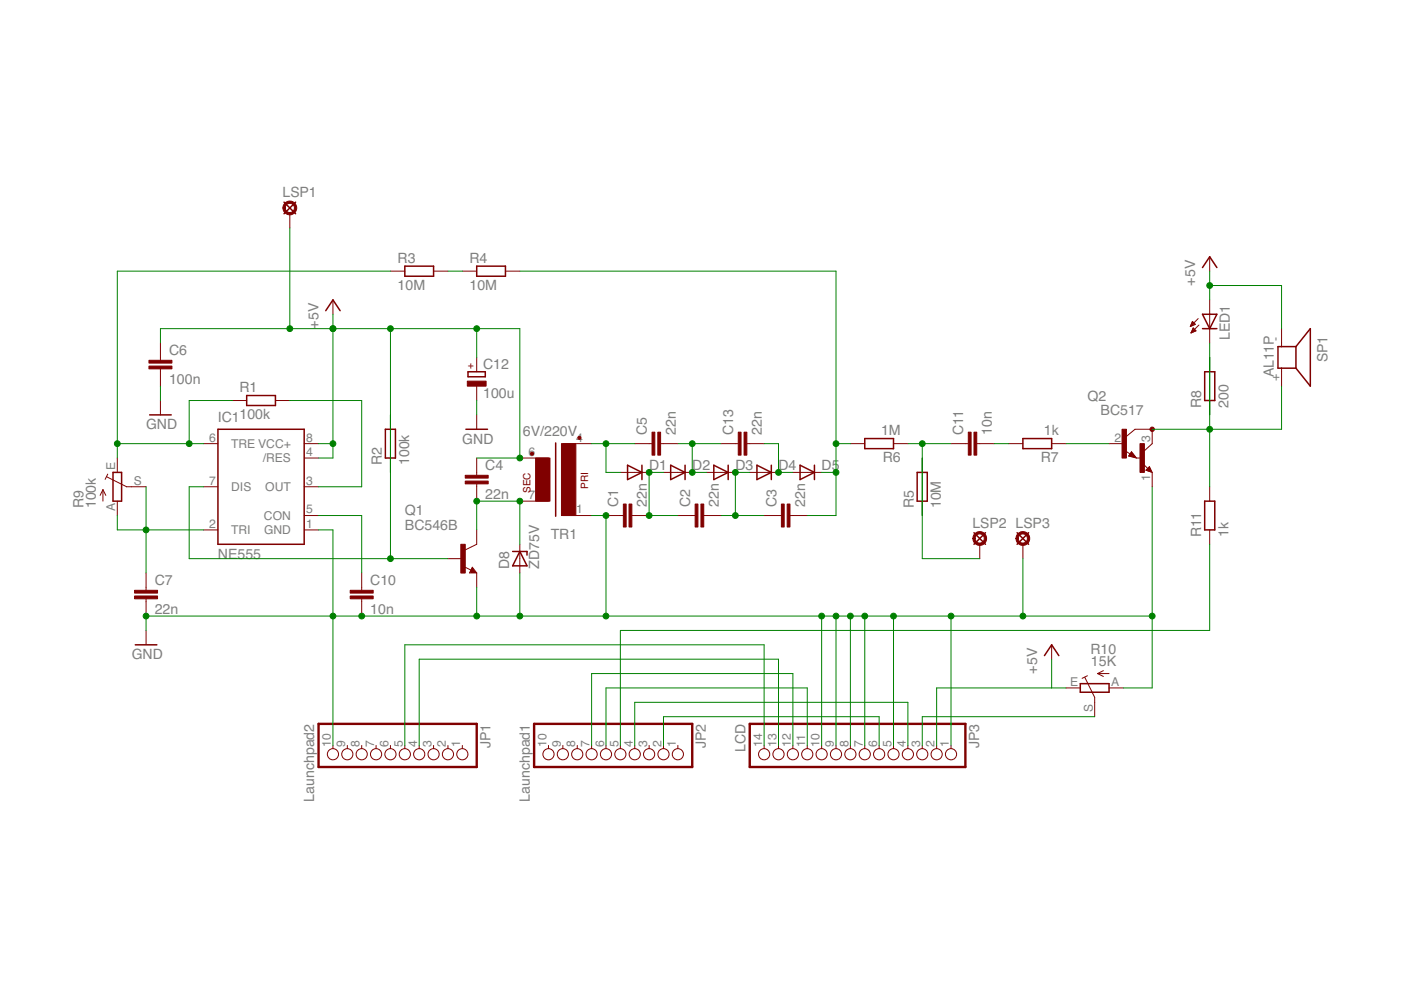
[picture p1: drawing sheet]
<svg xmlns="http://www.w3.org/2000/svg" width="297mm" height="210mm" viewBox="0 0 297 210" stroke-linecap="round" stroke-linejoin="round" font-family="sans-serif">
<g fill="#800000" stroke="#800000" stroke-width=".21">
<path d="M43.2 94.1h3z"/>
<path d="M64.5 103.2h3z"/>
<path d="M43.2 103.2h3z"/>
<path d="M43.2 112.4h3z"/>
<path d="M64.5 94.1h3z"/>
<path d="M64.5 112.4h3z"/>
<path d="M64.5 109.3h3z"/>
<path d="M64.5 97.1h3z"/>
<path d="M131.5 100.2h3.1z"/>
<path d="M134.6 100.2h3z"/>
<path d="M140.7 100.2h3z"/>
<path d="M143.7 100.2h3.1z"/>
<path d="M149.8 100.2h3.1z"/>
<path d="M152.9 100.2h3z"/>
<path d="M159 100.2h3z"/>
<path d="M162 100.2h3.1z"/>
<path d="M168.1 100.2h3.1z"/>
<path d="M171.2 100.2h3z"/>
<path d="M110.2 118.4v3.1z"/>
<path d="M110.2 115.4v3z"/>
<path d="M95 118.4h3z"/>
<path d="M101.1 121.5v3z"/>
<path d="M101.1 112.4v3z"/>
<path d="M98.6 116.6l2.5-1.2z"/>
<path d="M100.1 120.3l1 1.2z"/>
<path d="M99.5 121.5h1.6z"/>
<path d="M100.1 120.3l-.6 1.2z"/>
<path d="M98.4 120.1l1.5 .8z"/>
<path d="M128.5 109.3h3z"/>
<path d="M134.6 109.3h3z"/>
<path d="M134 109.3h.6z"/>
<path d="M131.5 109.3h.6z"/>
<path d="M143.7 109.3h3.1z"/>
<path d="M149.8 109.3h3.1z"/>
<path d="M149.2 109.3h.6z"/>
<path d="M146.8 109.3h.6z"/>
<path d="M162 109.3h3.1z"/>
<path d="M168.1 109.3h3.1z"/>
<path d="M167.5 109.3h.6z"/>
<path d="M165.1 109.3h.6z"/>
<path d="M101.1 97.1v3.1z"/>
<path d="M101.1 103.2v3.1z"/>
<path d="M101.1 102.6v.6z"/>
<path d="M101.1 100.2v.6z"/>
<path d="M134.6 94.1h3z"/>
<path d="M140.7 94.1h3z"/>
<path d="M140.1 94.1h.6z"/>
<path d="M137.6 94.1h.6z"/>
<path d="M34 72.7v3.1z"/>
<path d="M34 78.8v3.1z"/>
<path d="M34 78.2v.6z"/>
<path d="M34 75.8v.6z"/>
<path d="M31 121.5v3z"/>
<path d="M31 127.6v3z"/>
<path d="M31 127v.6z"/>
<path d="M31 124.5v.6z"/>
<path d="M76.7 121.5v3z"/>
<path d="M76.7 127.6v3z"/>
<path d="M76.7 127v.6z"/>
<path d="M76.7 124.5v.6z"/>
<path d="M201.6 94.1h3.1z"/>
<path d="M207.7 94.1h3.1z"/>
<path d="M204.7 94.1h.6z"/>
<path d="M207.1 94.1h.6z"/>
<path d="M58.4 84.9h3z"/>
<path d="M49.3 84.9h3z"/>
<path d="M82.8 88v3z"/>
<path d="M82.8 97.1v3.1z"/>
<path d="M91.9 57.5h3.1z"/>
<path d="M82.8 57.5h3z"/>
<path d="M107.2 57.5h3z"/>
<path d="M98 57.5h3.1z"/>
<path d="M195.5 97.1v3.1z"/>
<path d="M195.5 106.3v3z"/>
<path d="M180.3 94.1h3z"/>
<path d="M189.4 94.1h3.1z"/>
<path d="M213.8 94.1h3.1z"/>
<path d="M223 94.1h3z"/>
<path d="M256.5 75.8v3z"/>
<path d="M256.5 84.9v3.1z"/>
<path d="M24.9 106.3v3z"/>
<path d="M24.9 97.1v3.1z"/>
<path d="M27.9 103.2h3.1z"/>
<path d="M26.9 103.2h1z"/>
<path d="M22.6 101.1l4.3 2.1z"/>
<path d="M21.8 103.8v2.5z"/>
<path d="M21.8 103.8l-.6 1.2z"/>
<path d="M21.8 103.8l.6 1.2z"/>
<path d="M22.8 100.5l-.5 1.1z"/>
<path d="M119.3 109.3h6.1z"/>
<path d="M119.3 94.1h6.1z"/>
<path d="M110.2 97.1h6.1z"/>
<path d="M110.2 106.3h6.1z"/>
<path d="M271.7 78.8v3.1z"/>
<path d="M271.7 69.7v3z"/>
<path d="M271.7 78.1v.7z"/>
<path d="M271.7 72.7v.8z"/>
<path d="M98 158.1v.6z"/>
<path d="M95 158.1v.6z"/>
<path d="M91.9 158.1v.6z"/>
<path d="M88.9 158.1v.6z"/>
<path d="M85.8 158.1v.6z"/>
<path d="M82.8 158.1v.6z"/>
<path d="M79.7 158.1v.6z"/>
<path d="M76.7 158.1v.6z"/>
<path d="M73.6 158.1v.6z"/>
<path d="M70.6 158.1v.6z"/>
<path d="M143.7 158.1v.6z"/>
<path d="M140.7 158.1v.6z"/>
<path d="M137.6 158.1v.6z"/>
<path d="M134.6 158.1v.6z"/>
<path d="M131.5 158.1v.6z"/>
<path d="M128.5 158.1v.6z"/>
<path d="M125.4 158.1v.6z"/>
<path d="M122.4 158.1v.6z"/>
<path d="M119.3 158.1v.6z"/>
<path d="M116.3 158.1v.6z"/>
<path d="M201.6 158.1v.6z"/>
<path d="M198.6 158.1v.6z"/>
<path d="M195.5 158.1v.6z"/>
<path d="M192.5 158.1v.6z"/>
<path d="M189.4 158.1v.6z"/>
<path d="M186.4 158.1v.6z"/>
<path d="M183.3 158.1v.6z"/>
<path d="M180.3 158.1v.6z"/>
<path d="M177.2 158.1v.6z"/>
<path d="M174.2 158.1v.6z"/>
<path d="M171.2 158.1v.6z"/>
<path d="M168.1 158.1v.6z"/>
<path d="M165.1 158.1v.6z"/>
<path d="M162 158.1v.6z"/>
<path d="M235.1 145.9h3.1z"/>
<path d="M226 145.9h3z"/>
<path d="M232.1 148.9v3.1z"/>
<path d="M232.1 147.8v1.1z"/>
<path d="M230 143.6l2.1 4.2z"/>
<path d="M232.7 142.8h2.4z"/>
<path d="M232.7 142.8l1.2-.6z"/>
<path d="M232.7 142.8l1.2 .6z"/>
<path d="M229.4 143.8l1.1-.5z"/>
<path d="M256.5 103.2v3.1z"/>
<path d="M256.5 112.4v3z"/>
<path d="M31 133.7v3z"/>
<path d="M70.6 63.6v3z"/>
<path d="M34 84.9v3.1z"/>
<path d="M61.4 45.3v3z"/>
<path d="M101.1 81.9v3z"/>
<path d="M101.1 75.8v3z"/>
<path d="M101.1 88v3z"/>
<path d="M152.9 94.1h3z"/>
<path d="M159 94.1h3z"/>
<path d="M158.3 94.1h.7z"/>
<path d="M155.9 94.1h.6z"/>
<path d="M207.7 115.4v3z"/>
<path d="M216.9 115.4v3z"/>
<path d="M223 136.7v3.1z"/>
<path d="M256.5 69.7v3z"/>
<path d="M256.5 63.6v3z"/>
<path d="M256.5 66.6v3.1z"/>
<path d="M254 67.5l-1.6 1.7z"/>
<path d="M254.2 68.9l-1.7 1.7z"/>
<path d="M252.8 68.2l-.4 1z"/>
<path d="M252.8 68.2l.6 .6z"/>
<path d="M252.4 69.2l1-.4z"/>
<path d="M252.5 69h.4z"/>
<path d="M252.5 68.9h.7z"/>
<path d="M252.6 68.7h.8z"/>
<path d="M252.6 68.6h.6z"/>
<path d="M252.7 68.4h.4z"/>
<path d="M252.8 68.3h.1z"/>
<path d="M253 69.5l-.5 1.1z"/>
<path d="M253 69.5l.6 .6z"/>
<path d="M252.5 70.6l1.1-.5z"/>
<path d="M252.5 70.5h.2z"/>
<path d="M252.6 70.4h.4z"/>
<path d="M252.7 70.2h.7z"/>
<path d="M252.8 70.1h.7z"/>
<path d="M252.8 69.9h.6z"/>
<path d="M252.9 69.8h.3z"/>
<path d="M252.9 69.6h.2z"/>
<path d="M235.1 94.1h3.1z"/>
<path d="M244.3 100.2v3z"/>
<path d="M244.3 91v3.1z"/>
<path d="M240.6 91h3.7z"/>
<path d="M239.9 95.8l1 1.3z"/>
<path d="M240.9 97.1h.8z"/>
<path d="M239.9 95.8l-.6 .9z"/>
<path d="M239.3 96.7l1.6 .4z"/>
<path d="M238.8 92.5l1.8-1.5z"/>
<path d="M242.6 95.6l1.7-1.5z"/>
<path d="M243 99.7l1.3 .5z"/>
<path d="M243.7 98.9l.6 1.3z"/>
<path d="M243.7 98.9l-.7 .8z"/>
<path d="M238.4 95.5l1.2 .8z"/>
<path d="M242.4 98.4l.9 .9z"/>
<path d="M239.9 95.9l.9 1.1z"/>
<path d="M239.9 95.9l-.5 .7z"/>
<path d="M239.4 96.6l1.2 .4z"/>
<path d="M239.9 96l.7 1z"/>
<path d="M239.9 96l-.3 .5z"/>
<path d="M243.7 99.1l.4 .9z"/>
<path d="M243.7 99.1l-.6 .6z"/>
<path d="M243.1 99.7l.9 .3z"/>
<path d="M243.7 99.3l.3 .7z"/>
<path d="M256.5 54.4v3.1z"/>
<path d="M60.4 43.1a1.46 1.46 0 0 1 2.3 .3 1.46 1.46 0 0 1-.9 2.1 1.46 1.46 0 0 1-1.8-1.4h.5a.98 .98 0 0 1 1.4-.9 .98 .98 0 0 1 .1 1.7 .98 .98 0 0 1-1.5-.6v-.2h-.5z" fill-rule="evenodd"/>
<path d="M206.7 113.2a1.46 1.46 0 0 1 2.3 .2 1.46 1.46 0 0 1-.9 2.2 1.46 1.46 0 0 1-1.8-1.4h.5a.97 .97 0 0 1 1.4-.9 .97 .97 0 0 1 .1 1.7 .97 .97 0 0 1-1.5-.6v-.2h-.5z" fill-rule="evenodd"/>
<path d="M215.8 113.2a1.47 1.47 0 0 1 2.3 .2 1.47 1.47 0 0 1-.9 2.2 1.47 1.47 0 0 1-1.8-1.4h.5a.97 .97 0 0 1 1.4-.9 .97 .97 0 0 1 .2 1.7 .97 .97 0 0 1-1.6-.6v-.2h-.5z" fill-rule="evenodd"/>
<circle cx="122.8" cy="92.8" r=".33"/>
<circle cx="112.8" cy="96.2" r=".33"/>
<circle cx="244.3" cy="91" r=".47"/>
</g>
<g fill="#800000" stroke="#800000" stroke-width=".32">
<path d="M46.2 91v24.4z"/>
<path d="M46.2 115.4h18.3z"/>
<path d="M64.5 91v24.4z"/>
<path d="M46.2 91h18.3z"/>
<path d="M133.1 101.7l3-1.5z"/>
<path d="M133.1 98.6l3 1.6z"/>
<path d="M136.1 98.6v1.6z"/>
<path d="M133.1 98.6v3.1z"/>
<path d="M136.1 100.2v1.5z"/>
<path d="M142.2 101.7l3-1.5z"/>
<path d="M142.2 98.6l3 1.6z"/>
<path d="M145.2 98.6v1.6z"/>
<path d="M142.2 98.6v3.1z"/>
<path d="M145.2 100.2v1.5z"/>
<path d="M151.3 101.7l3.1-1.5z"/>
<path d="M151.3 98.6l3.1 1.6z"/>
<path d="M154.4 98.6v1.6z"/>
<path d="M151.3 98.6v3.1z"/>
<path d="M154.4 100.2v1.5z"/>
<path d="M160.5 101.7l3-1.5z"/>
<path d="M160.5 98.6l3 1.6z"/>
<path d="M163.5 98.6v1.6z"/>
<path d="M160.5 98.6v3.1z"/>
<path d="M163.5 100.2v1.5z"/>
<path d="M169.6 101.7l3.1-1.5z"/>
<path d="M169.6 98.6l3.1 1.6z"/>
<path d="M172.7 98.6v1.6z"/>
<path d="M169.6 98.6v3.1z"/>
<path d="M172.7 100.2v1.5z"/>
<path d="M110.2 116.9l1.5 3.1z"/>
<path d="M110.2 116.9l-1.5 3.1z"/>
<path d="M108.7 116.9h1.5z"/>
<path d="M108.7 120h3z"/>
<path d="M110.2 116.9h1.5z"/>
<path d="M111.7 116.9v.8z"/>
<path d="M99.8 121.3h1z"/>
<path d="M100.1 120.6l.7 .7z"/>
<path d="M100.1 120.6l-.3 .6z"/>
<path d="M99.8 121.2h.5z"/>
<path d="M100.1 120.9l.2 .3z"/>
<path d="M52.3 86h6.1z"/>
<path d="M52.3 83.9h6.1z"/>
<path d="M58.4 83.9v2.1z"/>
<path d="M52.3 83.9v2.1z"/>
<path d="M83.8 91v6.1z"/>
<path d="M81.7 91v6.1z"/>
<path d="M81.7 91h2.1z"/>
<path d="M81.7 97.1h2.1z"/>
<path d="M85.8 58.6h6.1z"/>
<path d="M85.8 56.4h6.1z"/>
<path d="M91.9 56.4v2.2z"/>
<path d="M85.8 56.4v2.2z"/>
<path d="M101.1 58.6h6.1z"/>
<path d="M101.1 56.4h6.1z"/>
<path d="M107.2 56.4v2.2z"/>
<path d="M101.1 56.4v2.2z"/>
<path d="M196.6 100.2v6.1z"/>
<path d="M194.5 100.2v6.1z"/>
<path d="M194.5 100.2h2.1z"/>
<path d="M194.5 106.3h2.1z"/>
<path d="M183.3 93h6.1z"/>
<path d="M183.3 95.1h6.1z"/>
<path d="M183.3 93v2.1z"/>
<path d="M189.4 93v2.1z"/>
<path d="M216.9 93h6.1z"/>
<path d="M216.9 95.1h6.1z"/>
<path d="M216.9 93v2.1z"/>
<path d="M223 93v2.1z"/>
<path d="M257.6 78.8v6.1z"/>
<path d="M255.4 78.8v6.1z"/>
<path d="M255.4 78.8h2.2z"/>
<path d="M255.4 84.9h2.2z"/>
<path d="M24 100.2v6.1z"/>
<path d="M25.8 100.2v6.1z"/>
<path d="M24 100.2h1.8z"/>
<path d="M24 106.3h1.8z"/>
<path d="M117.8 93.9v15.6z"/>
<path d="M271 73.5v4.6z"/>
<path d="M271 78.1h.7z"/>
<path d="M274.8 73.5v4.6z"/>
<path d="M271 73.5h.7z"/>
<path d="M274.8 78.1l3 3.8z"/>
<path d="M277.8 69.7v12.2z"/>
<path d="M277.8 69.7l-3 3.8z"/>
<path d="M271.7 78.1h3.1z"/>
<path d="M271.7 73.5h3.1z"/>
<path d="M229 144.9h6.1z"/>
<path d="M229 146.8h6.1z"/>
<path d="M229 144.9v1.9z"/>
<path d="M235.1 144.9v1.9z"/>
<path d="M257.6 106.3v6.1z"/>
<path d="M255.4 106.3v6.1z"/>
<path d="M255.4 106.3h2.2z"/>
<path d="M255.4 112.4h2.2z"/>
<path d="M28.7 136.7h4.6z"/>
<path d="M70.6 63.6l1.5 2.3z"/>
<path d="M70.6 63.6l-1.5 2.3z"/>
<path d="M31.7 88h4.6z"/>
<path d="M60.2 42.9l2.5 2.4z"/>
<path d="M60.2 45.3l2.5-2.4z"/>
<path d="M99.2 79.9h3.7z"/>
<path d="M102.9 78.8v1.1z"/>
<path d="M99.2 78.8v1.1z"/>
<path d="M99.2 78.8h3.7z"/>
<path d="M98.8 91h4.6z"/>
<path d="M206.5 112.9l2.4 2.5z"/>
<path d="M208.9 112.9l-2.4 2.5z"/>
<path d="M215.6 112.9l2.5 2.5z"/>
<path d="M218.1 112.9l-2.5 2.5z"/>
<path d="M223 136.7l1.5 2.3z"/>
<path d="M223 136.7l-1.6 2.3z"/>
<path d="M258 66.6l-1.5 3.1z"/>
<path d="M255 66.6l1.5 3.1z"/>
<path d="M256.5 69.7h1.5z"/>
<path d="M255 69.7h1.5z"/>
<path d="M256.5 66.6h1.5z"/>
<path d="M255 66.6h1.5z"/>
<path d="M239.6 96.5l.9 .3z"/>
<path d="M239.9 96.2l.6 .6z"/>
<path d="M239.9 96.2v.2z"/>
<path d="M243.2 99.7l.5-.4z"/>
<path d="M243.2 99.7l.6 .1z"/>
<path d="M243.7 99.5l.1 .3z"/>
<path d="M243.5 99.5h.2z"/>
<path d="M256.5 54.4l1.5 2.3z"/>
<path d="M256.5 54.4l-1.5 2.3z"/>
</g>
<g fill="#800000" stroke="#800000" stroke-width=".21">
<path d="M97.7 115.4h.9v6.1h-.9z"/>
<path d="M132.2 106.9h.6v4.8h-.6z"/>
<path d="M133.4 106.9h.6v4.8h-.6z"/>
<path d="M147.4 106.9h.6v4.8h-.6z"/>
<path d="M148.6 106.9h.6v4.8h-.6z"/>
<path d="M165.7 106.9h.6v4.8h-.6z"/>
<path d="M166.9 106.9h.6v4.8h-.6z"/>
<path d="M98.6 100.8h4.9v.6h-4.9z"/>
<path d="M98.6 102h4.9v.6h-4.9z"/>
<path d="M138.2 91.6h.6v4.9h-.6z"/>
<path d="M139.5 91.6h.6v4.9h-.6z"/>
<path d="M31.6 76.4h4.8v.6h-4.8z"/>
<path d="M31.6 77.6h4.8v.6h-4.8z"/>
<path d="M28.5 125.2h4.9v.6h-4.9z"/>
<path d="M28.5 126.4h4.9v.6h-4.9z"/>
<path d="M74.3 125.2h4.8v.6h-4.8z"/>
<path d="M74.3 126.4h4.8v.6h-4.8z"/>
<path d="M206.5 91.6h.6v4.9h-.6z"/>
<path d="M205.3 91.6h.6v4.9h-.6z"/>
<path d="M119 94.1h3.1v15.2h-3.1z"/>
<path d="M113.6 97.1h3v9.2h-3z"/>
<path d="M99.1 80.8h4v1.1h-4z"/>
<path d="M156.5 91.6h.6v4.9h-.6z"/>
<path d="M157.8 91.6h.5v4.9h-.5z"/>
<path d="M237.9 91h.9v6.1h-.9z"/>
<path d="M241.7 94.1h.9v6.1h-.9z"/>
</g>
<g fill="none" stroke="#800000" stroke-width=".21">
<circle cx="70.6" cy="159.9" r="1.19"/>
<circle cx="73.6" cy="159.9" r="1.19"/>
<circle cx="76.7" cy="159.9" r="1.19"/>
<circle cx="79.7" cy="159.9" r="1.19"/>
<circle cx="82.8" cy="159.9" r="1.19"/>
<circle cx="85.8" cy="159.9" r="1.19"/>
<circle cx="88.9" cy="159.9" r="1.19"/>
<circle cx="91.9" cy="159.9" r="1.19"/>
<circle cx="95" cy="159.9" r="1.19"/>
<circle cx="98" cy="159.9" r="1.19"/>
<circle cx="116.3" cy="159.9" r="1.19"/>
<circle cx="119.3" cy="159.9" r="1.19"/>
<circle cx="122.4" cy="159.9" r="1.19"/>
<circle cx="125.4" cy="159.9" r="1.19"/>
<circle cx="128.5" cy="159.9" r="1.19"/>
<circle cx="131.5" cy="159.9" r="1.19"/>
<circle cx="134.6" cy="159.9" r="1.19"/>
<circle cx="137.6" cy="159.9" r="1.19"/>
<circle cx="140.7" cy="159.9" r="1.19"/>
<circle cx="143.7" cy="159.9" r="1.19"/>
<circle cx="162" cy="159.9" r="1.19"/>
<circle cx="165.1" cy="159.9" r="1.19"/>
<circle cx="168.1" cy="159.9" r="1.19"/>
<circle cx="171.2" cy="159.9" r="1.19"/>
<circle cx="174.2" cy="159.9" r="1.19"/>
<circle cx="177.2" cy="159.9" r="1.19"/>
<circle cx="180.3" cy="159.9" r="1.19"/>
<circle cx="183.3" cy="159.9" r="1.19"/>
<circle cx="186.4" cy="159.9" r="1.19"/>
<circle cx="189.4" cy="159.9" r="1.19"/>
<circle cx="192.5" cy="159.9" r="1.19"/>
<circle cx="195.5" cy="159.9" r="1.19"/>
<circle cx="198.6" cy="159.9" r="1.19"/>
<circle cx="201.6" cy="159.9" r="1.19"/>
</g>
<g fill="#800000" stroke="#800000" stroke-width=".51">
<path d="M67.5 153.5v9.1z"/>
<path d="M67.5 162.6h33.6z"/>
<path d="M101.1 153.5v9.1z"/>
<path d="M67.5 153.5h33.6z"/>
<path d="M113.2 153.5v9.1z"/>
<path d="M113.2 162.6h33.6z"/>
<path d="M146.8 153.5v9.1z"/>
<path d="M113.2 153.5h33.6z"/>
<path d="M159 153.5v9.1z"/>
<path d="M159 162.6h45.7z"/>
<path d="M204.7 153.5v9.1z"/>
<path d="M159 153.5h45.7z"/>
</g>
<g fill="#008000" stroke="#008000" stroke-width=".21">
<path d="M67.5 103.2h9.2z"/>
<path d="M76.7 84.9v18.3z"/>
<path d="M61.4 84.9h15.3z"/>
<path d="M40.1 84.9h9.2z"/>
<path d="M40.1 84.9v9.2z"/>
<path d="M40.1 94.1h3.1z"/>
<path d="M24.9 94.1h15.2z"/>
<path d="M24.9 94.1v3z"/>
<path d="M24.9 57.5v36.6z"/>
<path d="M24.9 57.5h57.9z"/>
<path d="M31 112.4h12.2z"/>
<path d="M24.9 112.4h6.1z"/>
<path d="M24.9 109.3v3.1z"/>
<path d="M31 103.2v9.2z"/>
<path d="M31 112.4v9.1z"/>
<path d="M34 81.9v3z"/>
<path d="M101.1 84.9v3.1z"/>
<path d="M67.5 112.4h3.1z"/>
<path d="M70.6 112.4v18.2z"/>
<path d="M101.1 124.5v6.1z"/>
<path d="M110.2 121.5v9.1z"/>
<path d="M125.4 109.3h3.1z"/>
<path d="M238.2 145.9h6.1z"/>
<path d="M244.3 130.6v15.3z"/>
<path d="M201.6 130.6h15.3z"/>
<path d="M216.9 130.6h27.4z"/>
<path d="M201.6 130.6v27.5z"/>
<path d="M189.4 130.6h12.2z"/>
<path d="M189.4 130.6v27.5z"/>
<path d="M183.3 130.6h6.1z"/>
<path d="M183.3 130.6v27.5z"/>
<path d="M180.3 130.6h3z"/>
<path d="M180.3 130.6v27.5z"/>
<path d="M177.2 130.6h3.1z"/>
<path d="M177.2 130.6v27.5z"/>
<path d="M174.2 130.6h3z"/>
<path d="M174.2 130.6v27.5z"/>
<path d="M128.5 130.6h45.7z"/>
<path d="M128.5 109.3v21.3z"/>
<path d="M110.2 130.6h18.3z"/>
<path d="M101.1 130.6h9.1z"/>
<path d="M76.7 130.6h24.4z"/>
<path d="M70.6 130.6h6.1z"/>
<path d="M70.6 130.6v27.5z"/>
<path d="M31 130.6h39.6z"/>
<path d="M31 130.6v3.1z"/>
<path d="M244.3 103.2v27.4z"/>
<path d="M216.9 118.4v12.2z"/>
<path d="M67.5 109.3h9.2z"/>
<path d="M76.7 109.3v12.2z"/>
<path d="M40.1 103.2h3.1z"/>
<path d="M40.1 103.2v15.2z"/>
<path d="M40.1 118.4h42.7z"/>
<path d="M82.8 118.4h12.2z"/>
<path d="M82.8 88v30.4z"/>
<path d="M67.5 97.1h3.1z"/>
<path d="M70.6 94.1v3z"/>
<path d="M70.6 69.7v24.4z"/>
<path d="M70.6 66.6v3.1z"/>
<path d="M67.5 94.1h3.1z"/>
<path d="M82.8 69.7v30.5z"/>
<path d="M34 69.7v3z"/>
<path d="M34 69.7h27.4z"/>
<path d="M61.4 69.7h9.2z"/>
<path d="M101.1 97.1h9.1z"/>
<path d="M110.2 69.7v27.4z"/>
<path d="M101.1 69.7h9.1z"/>
<path d="M101.1 69.7v6.1z"/>
<path d="M82.8 69.7h18.3z"/>
<path d="M70.6 69.7h12.2z"/>
<path d="M61.4 48.3v21.4z"/>
<path d="M223 139.8v6.1z"/>
<path d="M198.6 145.9h24.4z"/>
<path d="M198.6 145.9v12.2z"/>
<path d="M223 145.9h3z"/>
<path d="M256.5 60.5v3.1z"/>
<path d="M256.5 57.5v3z"/>
<path d="M271.7 60.5v9.2z"/>
<path d="M256.5 60.5h15.2z"/>
<path d="M101.1 106.3v6.1z"/>
<path d="M101.1 106.3h9.1z"/>
<path d="M110.2 106.3v9.1z"/>
<path d="M125.4 94.1h3.1z"/>
<path d="M128.5 94.1h6.1z"/>
<path d="M128.5 100.2h3z"/>
<path d="M128.5 94.1v6.1z"/>
<path d="M143.7 94.1h3.1z"/>
<path d="M146.8 94.1h6.1z"/>
<path d="M146.8 94.1v6.1z"/>
<path d="M146.8 100.2h3z"/>
<path d="M137.6 109.3h6.1z"/>
<path d="M137.6 100.2v9.1z"/>
<path d="M137.6 100.2h3.1z"/>
<path d="M155.9 100.2h3.1z"/>
<path d="M152.9 109.3h3z"/>
<path d="M155.9 109.3h6.1z"/>
<path d="M155.9 100.2v9.1z"/>
<path d="M165.1 100.2h3z"/>
<path d="M165.1 94.1v6.1z"/>
<path d="M162 94.1h3.1z"/>
<path d="M95 57.5h3z"/>
<path d="M256.5 115.4v18.3z"/>
<path d="M131.5 133.7h125z"/>
<path d="M131.5 133.7v24.4z"/>
<path d="M174.2 100.2h3z"/>
<path d="M177.2 57.5v36.6z"/>
<path d="M177.2 94.1v6.1z"/>
<path d="M177.2 94.1h3.1z"/>
<path d="M177.2 100.2v9.1z"/>
<path d="M171.2 109.3h6z"/>
<path d="M110.2 57.5h67z"/>
<path d="M195.5 152h36.6z"/>
<path d="M195.5 152v6.1z"/>
<path d="M140.7 152v6.1z"/>
<path d="M140.7 152h45.7z"/>
<path d="M186.4 152v6.1z"/>
<path d="M134.6 148.9v9.2z"/>
<path d="M134.6 148.9h57.9z"/>
<path d="M192.5 148.9v9.2z"/>
<path d="M128.5 145.9v12.2z"/>
<path d="M128.5 145.9h42.7z"/>
<path d="M171.2 145.9v12.2z"/>
<path d="M125.4 142.8v15.3z"/>
<path d="M125.4 142.8h42.7z"/>
<path d="M168.1 142.8v15.3z"/>
<path d="M88.9 139.8v18.3z"/>
<path d="M88.9 139.8h76.2z"/>
<path d="M165.1 139.8v18.3z"/>
<path d="M85.8 136.7v21.4z"/>
<path d="M85.8 136.7h76.2z"/>
<path d="M162 136.7v21.4z"/>
<path d="M192.5 94.1h3z"/>
<path d="M195.5 94.1h6.1z"/>
<path d="M195.5 94.1v15.2z"/>
<path d="M210.8 94.1h3z"/>
<path d="M226 94.1h9.1z"/>
<path d="M195.5 97.1v21.3z"/>
<path d="M195.5 118.4h12.2z"/>
<path d="M256.5 91v12.2z"/>
<path d="M244.3 91h12.2z"/>
<path d="M256.5 75.8v15.2z"/>
<path d="M256.5 91h15.2z"/>
<path d="M271.7 81.9v9.1z"/>
<path d="M256.5 72.7v15.3z"/>
<circle cx="40.1" cy="94.1" r=".61"/>
<circle cx="24.9" cy="94.1" r=".61"/>
<circle cx="31" cy="112.4" r=".61"/>
<circle cx="128.5" cy="109.3" r=".61"/>
<circle cx="201.6" cy="130.6" r=".61"/>
<circle cx="189.4" cy="130.6" r=".61"/>
<circle cx="183.3" cy="130.6" r=".61"/>
<circle cx="180.3" cy="130.6" r=".61"/>
<circle cx="177.2" cy="130.6" r=".61"/>
<circle cx="174.2" cy="130.6" r=".61"/>
<circle cx="128.5" cy="130.6" r=".61"/>
<circle cx="110.2" cy="130.6" r=".61"/>
<circle cx="101.1" cy="130.6" r=".61"/>
<circle cx="76.7" cy="130.6" r=".61"/>
<circle cx="70.6" cy="130.6" r=".61"/>
<circle cx="31" cy="130.6" r=".61"/>
<circle cx="244.3" cy="130.6" r=".61"/>
<circle cx="216.9" cy="130.6" r=".61"/>
<circle cx="82.8" cy="118.4" r=".61"/>
<circle cx="70.6" cy="94.1" r=".61"/>
<circle cx="70.6" cy="69.7" r=".61"/>
<circle cx="101.1" cy="69.7" r=".61"/>
<circle cx="110.2" cy="97.1" r=".61"/>
<circle cx="82.8" cy="69.7" r=".61"/>
<circle cx="61.4" cy="69.7" r=".61"/>
<circle cx="256.5" cy="60.5" r=".61"/>
<circle cx="101.1" cy="106.3" r=".61"/>
<circle cx="110.2" cy="106.3" r=".61"/>
<circle cx="128.5" cy="94.1" r=".61"/>
<circle cx="146.8" cy="94.1" r=".61"/>
<circle cx="146.8" cy="100.2" r=".61"/>
<circle cx="137.6" cy="109.3" r=".61"/>
<circle cx="137.6" cy="100.2" r=".61"/>
<circle cx="155.9" cy="100.2" r=".61"/>
<circle cx="155.9" cy="109.3" r=".61"/>
<circle cx="165.1" cy="100.2" r=".61"/>
<circle cx="177.2" cy="100.2" r=".61"/>
<circle cx="177.2" cy="94.1" r=".61"/>
<circle cx="195.5" cy="94.1" r=".61"/>
<circle cx="256.5" cy="91" r=".61"/>
</g>
<g font-size="3" fill="#808080">
<text x="59.9" y="41.8">LSP1</text>
<text x="84.3" y="55.7">R3</text>
<text x="99.5" y="55.7">R4</text>
<text x="84.3" y="61.5">10M</text>
<text x="99.5" y="61.5">10M</text>
<text x="253.4" y="60.5" transform="rotate(-90 253.4 60.5)">+5V</text>
<text x="67.5" y="69.7" transform="rotate(-90 67.5 69.7)">+5V</text>
<text x="35.8" y="75.3">C6</text>
<text x="260.7" y="72.1" transform="rotate(-90 260.7 72.1)">LED1</text>
<text x="281.5" y="76.8" transform="rotate(-90 281.5 76.8)">SP1</text>
<text x="35.8" y="81.4">100n</text>
<text x="50.8" y="83.1">R1</text>
<text x="102.4" y="78.2">C12</text>
<text x="270" y="80" transform="rotate(-90 270 80)">AL11P</text>
<text x="46.2" y="89.5">IC1100k</text>
<text x="102.4" y="84.3">100u</text>
<text x="230.6" y="84.9">Q2</text>
<text x="233.3" y="88">BC517</text>
<text x="254.7" y="86.4" transform="rotate(-90 254.7 86.4)">R8</text>
<text x="260.4" y="86.4" transform="rotate(-90 260.4 86.4)">200</text>
<text x="31" y="91">GND</text>
<text x="98" y="94.1">GND</text>
<text x="110.9" y="92.4">6V/220V</text>
<text x="137.2" y="92.2" transform="rotate(-90 137.2 92.2)">C5</text>
<text x="143.3" y="92.2" transform="rotate(-90 143.3 92.2)">22n</text>
<text x="155.5" y="92.2" transform="rotate(-90 155.5 92.2)">C13</text>
<text x="161.6" y="92.2" transform="rotate(-90 161.6 92.2)">22n</text>
<text x="186.8" y="92.2">1M</text>
<text x="204.2" y="92.2" transform="rotate(-90 204.2 92.2)">C11</text>
<text x="210.3" y="92.2" transform="rotate(-90 210.3 92.2)">10n</text>
<text x="221.3" y="92.2">1k</text>
<text x="81" y="98.6" transform="rotate(-90 81 98.6)">R2</text>
<text x="86.7" y="98.6" transform="rotate(-90 86.7 98.6)">100k</text>
<text x="102.9" y="99.7">C4</text>
<text x="137.6" y="99.6">D1</text>
<text x="146.8" y="99.6">D2</text>
<text x="155.9" y="99.6">D3</text>
<text x="165.1" y="99.6">D4</text>
<text x="174.2" y="99.6">D5</text>
<text x="187.2" y="98">R6</text>
<text x="220.7" y="98">R7</text>
<text x="17.7" y="107.8" transform="rotate(-90 17.7 107.8)">R9</text>
<text x="20.3" y="107.8" transform="rotate(-90 20.3 107.8)">100k</text>
<text x="102.9" y="105.8">22n</text>
<text x="131.1" y="107.5" transform="rotate(-90 131.1 107.5)">C1</text>
<text x="137.2" y="107.5" transform="rotate(-90 137.2 107.5)">22n</text>
<text x="146.3" y="107.5" transform="rotate(-90 146.3 107.5)">C2</text>
<text x="152.4" y="107.5" transform="rotate(-90 152.4 107.5)">22n</text>
<text x="164.6" y="107.5" transform="rotate(-90 164.6 107.5)">C3</text>
<text x="170.7" y="107.5" transform="rotate(-90 170.7 107.5)">22n</text>
<text x="193.7" y="107.8" transform="rotate(-90 193.7 107.8)">R5</text>
<text x="199.5" y="107.8" transform="rotate(-90 199.5 107.8)">10M</text>
<text x="85.8" y="112.3">BC546B</text>
<text x="85.8" y="109.3">Q1</text>
<text x="206.2" y="111.9">LSP2 LSP3</text>
<text x="254.7" y="113.9" transform="rotate(-90 254.7 113.9)">R11</text>
<text x="260.4" y="113.9" transform="rotate(-90 260.4 113.9)">1k</text>
<text x="46.2" y="118.4">NE555</text>
<text x="116.8" y="114.2">TR1</text>
<text x="32.8" y="124.1">C7</text>
<text x="78.5" y="124.1">C10</text>
<text x="107.9" y="120.6" transform="rotate(-90 107.9 120.6)">D8</text>
<text x="114.3" y="120.6" transform="rotate(-90 114.3 120.6)">ZD75V</text>
<text x="32.8" y="130.2">22n</text>
<text x="78.5" y="130.2">10n</text>
<text x="27.9" y="139.8">GND</text>
<text x="219.9" y="142.8" transform="rotate(-90 219.9 142.8)">+5V</text>
<text x="231.2" y="138.7">R10</text>
<text x="231.3" y="141.3">15K</text>
<text x="104" y="158.6" transform="rotate(-90 104 158.6)">JP1</text>
<text x="149.7" y="158.6" transform="rotate(-90 149.7 158.6)">JP2</text>
<text x="158.1" y="159.4" transform="rotate(-90 158.1 159.4)">LCD</text>
<text x="207.6" y="158.6" transform="rotate(-90 207.6 158.6)">JP3</text>
<text x="66.6" y="170" transform="rotate(-90 66.6 170)">Launchpad2</text>
<text x="112.3" y="170" transform="rotate(-90 112.3 170)">Launchpad1</text>
</g>
<g font-size="2.6" fill="#808080">
<text x="271.3" y="72.3" transform="rotate(-90 271.3 72.3)">-</text>
<text x="271.3" y="80.8" transform="rotate(-90 271.3 80.8)">+</text>
<text x="44.3" y="93.6">6</text>
<text x="49" y="95">TRE VCC+</text>
<text x="64.9" y="93.6">8</text>
<text x="122.2" y="93.6">4</text>
<text x="236.3" y="93.6">2</text>
<text x="243.9" y="93.6" transform="rotate(-90 243.9 93.6)">3</text>
<text x="24.4" y="99.7" transform="rotate(-90 24.4 99.7)">E</text>
<text x="55.7" y="98">/RES</text>
<text x="64.9" y="96.7">4</text>
<text x="112.1" y="96.7">6</text>
<text x="28.4" y="102.8">S</text>
<text x="44.3" y="102.8">7</text>
<text x="49" y="104.1">DIS</text>
<text x="56.2" y="104.1">OUT</text>
<text x="64.9" y="102.8">3</text>
<text x="112.1" y="105.8">7</text>
<text x="243.9" y="102" transform="rotate(-90 243.9 102)">1</text>
<text x="24.4" y="108.4" transform="rotate(-90 24.4 108.4)">A</text>
<text x="44.3" y="111.9">2</text>
<text x="49" y="113.3">TRI</text>
<text x="56" y="110.2">CON</text>
<text x="56" y="113.3">GND</text>
<text x="64.9" y="111.9">1</text>
<text x="64.9" y="108.9">5</text>
<text x="122.2" y="108.9">1</text>
<text x="226.9" y="145.4">E</text>
<text x="235.6" y="145.4">A</text>
<text x="231.7" y="151" transform="rotate(-90 231.7 151)">S</text>
<text x="70.2" y="158.3" transform="rotate(-90 70.2 158.3)">10</text>
<text x="73.2" y="158.3" transform="rotate(-90 73.2 158.3)">9</text>
<text x="76.3" y="158.3" transform="rotate(-90 76.3 158.3)">8</text>
<text x="79.3" y="158.3" transform="rotate(-90 79.3 158.3)">7</text>
<text x="82.4" y="158.3" transform="rotate(-90 82.4 158.3)">6</text>
<text x="85.4" y="158.3" transform="rotate(-90 85.4 158.3)">5</text>
<text x="88.4" y="158.3" transform="rotate(-90 88.4 158.3)">4</text>
<text x="91.5" y="158.3" transform="rotate(-90 91.5 158.3)">3</text>
<text x="94.5" y="158.3" transform="rotate(-90 94.5 158.3)">2</text>
<text x="97.6" y="158.3" transform="rotate(-90 97.6 158.3)">1</text>
<text x="115.9" y="158.3" transform="rotate(-90 115.9 158.3)">10</text>
<text x="118.9" y="158.3" transform="rotate(-90 118.9 158.3)">9</text>
<text x="122" y="158.3" transform="rotate(-90 122 158.3)">8</text>
<text x="125" y="158.3" transform="rotate(-90 125 158.3)">7</text>
<text x="128.1" y="158.3" transform="rotate(-90 128.1 158.3)">6</text>
<text x="131.1" y="158.3" transform="rotate(-90 131.1 158.3)">5</text>
<text x="134.2" y="158.3" transform="rotate(-90 134.2 158.3)">4</text>
<text x="137.2" y="158.3" transform="rotate(-90 137.2 158.3)">3</text>
<text x="140.3" y="158.3" transform="rotate(-90 140.3 158.3)">2</text>
<text x="143.3" y="158.3" transform="rotate(-90 143.3 158.3)">1</text>
<text x="161.6" y="158.3" transform="rotate(-90 161.6 158.3)">14</text>
<text x="164.6" y="158.3" transform="rotate(-90 164.6 158.3)">13</text>
<text x="167.7" y="158.3" transform="rotate(-90 167.7 158.3)">12</text>
<text x="170.7" y="158.3" transform="rotate(-90 170.7 158.3)">11</text>
<text x="173.8" y="158.3" transform="rotate(-90 173.8 158.3)">10</text>
<text x="176.8" y="158.3" transform="rotate(-90 176.8 158.3)">9</text>
<text x="179.9" y="158.3" transform="rotate(-90 179.9 158.3)">8</text>
<text x="182.9" y="158.3" transform="rotate(-90 182.9 158.3)">7</text>
<text x="186" y="158.3" transform="rotate(-90 186 158.3)">6</text>
<text x="189" y="158.3" transform="rotate(-90 189 158.3)">5</text>
<text x="192.1" y="158.3" transform="rotate(-90 192.1 158.3)">4</text>
<text x="195.1" y="158.3" transform="rotate(-90 195.1 158.3)">3</text>
<text x="198.2" y="158.3" transform="rotate(-90 198.2 158.3)">2</text>
<text x="201.2" y="158.3" transform="rotate(-90 201.2 158.3)">1</text>
</g>
<g font-size="2.1" fill="#800000">
<text x="100.4" y="78.3" transform="rotate(-90 100.4 78.3)">+</text>
<text x="112.5" y="104.5" transform="rotate(-90 112.5 104.5)">SEC</text>
<text x="124.7" y="103.7" transform="rotate(-90 124.7 103.7)">PRI</text>
</g>
</svg>
